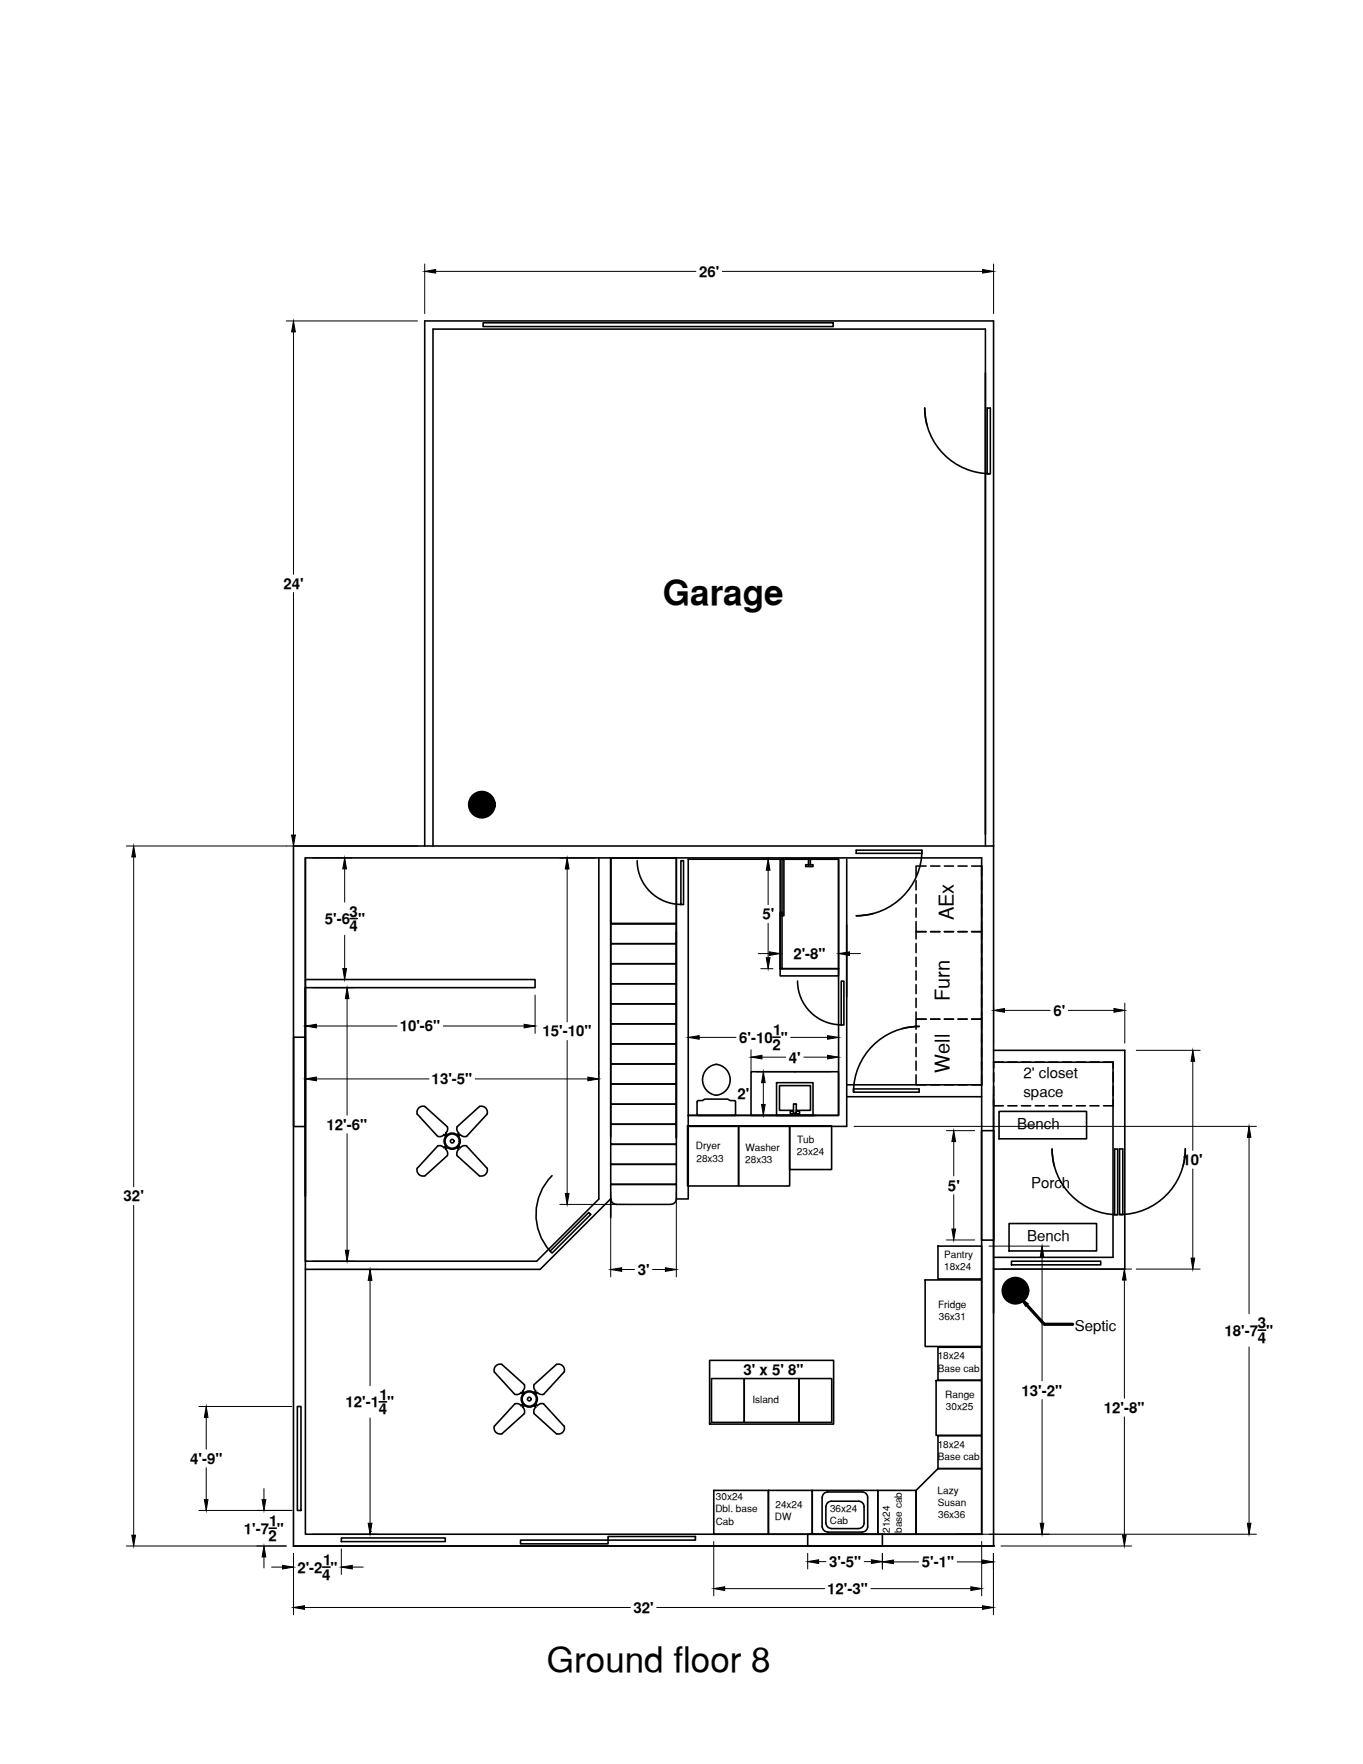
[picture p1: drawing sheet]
<svg xmlns="http://www.w3.org/2000/svg" width="216mm" height="279mm" viewBox="0 0 216 279" stroke-linecap="round" stroke-linejoin="round" font-family="sans-serif">
<!-- layer: PLAN_DE_BASE -->
<g fill="none" stroke="#000" stroke-width=".25">
<path d="M146.8 67.3l-.3-1.6v-1.1a10.4 10.4 0 0 0 10.4 10.4M156.4 64.6h.5v10.4h-.5zM46.5 134v110.9M94.9 135.9v54M96.7 135.9v44.2M135.6 134.7h10.4v.5h-10.4zM146 134.6a10.4 10.4 0 0 1-10.4 10.4h1.1l1.6-.3M110.4 174.5v2M110.4 176.5l.2 .2M110.6 174.3h.7l.3-.2h3.7l.4 .2h.7l.1 .2v2M110.6 174.3l-.2 .2M113.5 168.6a2.47 2.47 0 0 1 2.2 2.4 2.47 2.47 0 0 1-2.2 2.5"/>
<path d="M113.5 168.6a2.47 2.47 0 0 0-2.2 2.4 2.47 2.47 0 0 0 2.2 2.5M116.5 176.5l-.1 .2h-5.8M123 171.5h5.8v5.2h-5.8zM125.7 175.9h-2.2v-3.9h4.9v3.9h-2.3M135.2 172.5h10.4v.5h-10.4zM142.9 162.9l1.6-.3h1.1a10.4 10.4 0 0 0-10.4 10.4M87.1 198.2l6.2-6.2 .3 .4-6.2 6.1zM87.4 186.2a8.7 8.7 0 0 0-.3 12M167 184.7l-.3-1.6v-1.1a10.4 10.4 0 0 0 10.4 10.4M176.6 182h.4v10.4h-.4zM177.3 182h.5v10.4h-.5zM187.4 184.7l.3-1.6 .1-1.1a10.4 10.4 0 0 1-10.4 10.4"/>
</g>
<!-- layer: 0 -->
<g fill="none" stroke="#000" stroke-width=".25">
<path d="M76.5 51.1h55.5v.6h-55.5zM46.5 134h110.9M48.4 135.9v107.1h107.1M48.4 135.9h107.1v106.8M48.4 135.9v19.1M67.3 134v-83.2h90.1v194.1M68.6 134v-81.9h87.5v81.9M75.2 127.8l1.5-1.4-1.5 1.5M75.6 128.4l1.6-1.6-1.5 1.6M75.7 126.5l-.4 .4M75.8 126.4l-.5 .6M75.9 126.4l-.7 .7"/>
<path d="M76 126.3l-.8 .8M76.1 126.3l-.9 .9M76.1 126.3l-.9 1M76.2 126.3l-1 1M76.2 126.3l-1.1 1.1M76.3 126.3l-1.2 1.1M76.3 126.3l-1.2 1.2M76.4 126.3l-1.3 1.2M76.4 126.3l-1.2 1.3M76.5 126.3l-1.3 1.3M76.5 126.3l-1.3 1.4M76.6 126.3l-1.4 1.4"/>
<path d="M76.6 126.3l-1.4 1.5M76.7 126.3l-1.5 1.5M76.8 126.4l-1.5 1.5M76.8 126.4l-1.5 1.6M76.9 126.4l-1.6 1.6M76.9 126.5l-1.6 1.5M76.9 126.5l-1.6 1.6M76.9 126.5l-1.5 1.6M77 126.5l-1.6 1.6 1.6-1.6M77.1 126.6l-1.7 1.6M77.1 126.6l-1.6 1.6M77.1 126.6l-1.6 1.7"/>
<path d="M77.1 128.2v.1M77.2 126.7l-1.7 1.6M77.2 126.7l-1.6 1.7M77.3 126.8l-1.6 1.6M77.3 126.9l-1.6 1.6M77.3 128l-.4 .5M77.3 126.9l-1.5 1.6M77.4 126.9l-1.6 1.6M77.4 127l-1.6 1.5 1.6-1.5M77.4 127.9l-.6 .6M77.4 127l-1.5 1.5M77.4 127.1l-1.5 1.4"/>
<path d="M77.4 127.1l-1.4 1.5M77.4 127.8l-.8 .8M77.4 127.2l-1.4 1.4M77.4 127.2l-1.3 1.4M77.4 127.7l-.8 .9M77.5 127.3l-1.4 1.3M77.5 127.3l-1.3 1.3M77.5 127.4l-1.3 1.2M77.5 127.4l-1.2 1.2M77.5 127.5l-1.2 1.1M77.5 127.5l-1.1 1.1M77.5 127.6l-1.1 1"/>
<path d="M77.5 127.6l-1 1M96.7 135.9v10.4h10.4v-10.4M96.7 135.9h10.4v10.4h-10.4zM100.9 136.3a6.9 6.9 0 0 0 7 6.9M107.9 136.3h.4v7h-.4zM109 136.1h23.7M109 136.1v40.6M123.6 136.1h9.2v17.3h-9.2zM123.9 136.1h.3v8.9h-.3zM127.6 137h1.2v.3h-1.2zM128.1 137v-.9h.3v.9M132.8 136.1v40.6h-23.8"/>
<path d="M134.1 136.1v42.3h-25.2M145.1 139.5v1.4M146.7 137.2h-1.6v1.6M147.4 137.2h1.5M149.6 137.2h1.4M151.8 137.2h1.4M153.9 137.2h1.6M48.4 155.1h36.4v1.3h-36.4zM55.4 145.5h1.2M96.7 159h10.4v3.2h-10.4zM96.7 155.8h10.4v3.2h-10.4zM96.7 152.6h10.4v3.2h-10.4z"/>
<path d="M96.7 149.5h10.4v3.1h-10.4zM96.7 146.3h10.4v3.2h-10.4zM107.1 146.3v33.9v-32.6M123.6 144.5h.3v8.9h-.3zM123.6 153.4h9.2v1.2h-9.2zM126.3 155.4a6.9 6.9 0 0 0 7 6.9M133.3 155.4h.4v6.9h-.4zM145.1 146v1.6h1.6h-1.6v1.1M145.1 141.7v1.4M145.1 143.8v1.5M145.1 149.5v1.4M145.1 151.6v1.5"/>
<path d="M145.1 153.8v1.4M145.1 155.9v1.5M145.1 158.1v1.5M147.4 147.6h1.5M149.6 147.6h1.4M151.8 147.6h1.4M155.5 146v1.6h-1.6h1.6M46.5 164.3h1.9v14.1h-1.9zM70.7 179.6l-.2 .2M70.8 179.7l-.2-.2a.9 .9 0 0 0 .3-1l-3.6-3.2a.96 .96 0 0 0-1.2 1.2l3.2 3.5a.93 .93 0 0 0 1-.3l.3 .3M72.5 179.6l.3 .2M72.7 179.5l-.3 .2"/>
<path d="M72.7 179.5a.9 .9 0 0 1-.3-1l3.6-3.2a.96 .96 0 0 1 1.2 1.2l-3.3 3.5a.91 .91 0 0 1-1-.3l-.3 .3M96.7 174.9h10.4v3.2h-10.4zM96.7 171.7h10.4v3.2h-10.4zM96.7 168.5h10.4v3.2h-10.4zM96.7 165.3h10.4v3.2h-10.4zM96.7 162.2h10.4v3.1h-10.4zM96.7 178.1h10.4v3.1h-10.4zM108.9 178.3h8.1v9.5h-8.1zM109 176.7v13.2h-1.9M109 176.7h20.2M117 178.3h8.1v9.5h-8.1zM119 169.7h13.8v7h-13.8z"/>
<path d="M122.4 164.3h1.2M125.1 178.3h6.6v6.9h-6.6zM125.7 174.9h.4v1.5l-.4-.1zM125.7 176h-.5v.4h1.4v-.4h-.5M134.1 171.8h21.4M134.1 173.7h21.4M145.1 160.3v1.1h1.6h-1.6v1.6M145.1 170.2v1.6h1.6M145.1 163.7v1.5M145.1 165.9v1.5M145.1 168.1v1.4M147.4 161.4h1.5"/>
<path d="M149.6 161.4h1.4M151.8 161.4h1.4M155.5 179.1h1.9v17.3h-1.9zM155.5 170.2v1.6h-1.6M155.5 160.3v1.1h-1.6h1.6M157.4 166.4h20.8v34.6h-20.8M157.4 168.2h18.9v31h-18.9M157.4 174.2v.9h1.5M157.4 169.9v1.4M157.4 172.1v1.4M158.2 176h13.9v4.4h-13.9zM158.9 168.2h-1.5v1"/>
<path d="M159.6 168.2h1.5M159.6 175.1h1.5M161.8 168.2h1.5M161.8 175.1h1.5M164 168.2h1.4M164 175.1h1.4M166.1 168.2h1.5M166.1 175.1h1.5M168.3 168.2h1.5M168.3 175.1h1.5M170.5 168.2h1.4M170.5 175.1h1.4"/>
<path d="M172.6 168.2h1.5M172.6 175.1h1.5M174.8 168.2h1.5v1M176.3 169.9v1.4M176.3 172.1v1.4M176.3 174.2v.9h-1.5M48.4 189.5v-33.1v43.4h36.6l9.9-9.9M66.1 185a.96 .96 0 0 0 1.2 1.2M69.3 181.5l-3.2 3.6M69.3 181.5a.9 .9 0 0 1 1 .3l.3-.3M70.5 181.7l.2 .2M70.6 182a.9 .9 0 0 1 .3 1l-3.6 3.3"/>
<path d="M70.8 181.8l-.2 .2M72.4 181.8l.3 .2M72.7 182a.9 .9 0 0 0-.3 1l3.6 3.3M72.8 181.7l-.3 .2M73.9 181.5l3.3 3.6M73.9 181.5a.9 .9 0 0 0-1 .3l-.3-.3M77.2 185a.96 .96 0 0 1-1.2 1.2M96.7 189.9v-2.3h10.4v2.3M96.7 184.4h10.4v3.2h-10.4zM96.7 181.2h10.4v3.2h-10.4zM96.7 189.9l-11.1 11.2h-37.2M96.7 189.9v2.9"/>
<path d="M96.8 189.9a.86 .86 0 0 0 .8 .8l8.7 .1M107.1 189.9a.86 .86 0 0 1-.8 .8M148.6 197.4h6.9v5.2h-6.9zM159.8 193.8h13.9v4.3h-13.9zM160.2 199.8h14.2v.5h-14.2zM79.5 216.1l3.6 3.2M79.5 216.1a.96 .96 0 0 0-1.2 1.2l3.3 3.5a.9 .9 0 0 0 .9-.2M83.1 219.3a.9 .9 0 0 1-.3 1l.2 .3M84.6 219.3a.9 .9 0 0 0 .3 1l-.3 .3M88.1 216.1l-3.5 3.2M88.2 216.1a.96 .96 0 0 1 1.2 1.2M89.4 217.3l-3.3 3.5a.9 .9 0 0 1-1-.2"/>
<path d="M112.4 215.5h19.6v10.1h-19.6zM112.7 218.3h5.2v7h-5.2zM117.9 218.3h8.7v7h-8.7zM126.6 218.3h5.1v7h-5.1zM146.5 202.7h9v10.6h-9zM148.3 218.7h7.2v8.6h-7.2zM148.6 213.4h6.9v5.2h-6.9zM160 205.3l1.7-1.6-1.6 1.6M160.2 203.5l-.4 .4M160.3 205.5l1.6-1.6-1.6 1.6M160.3 203.4l-.5 .6M160.4 203.4l-.6 .7"/>
<path d="M160.5 205.5l1.4-1.4-1.4 1.5M160.5 203.3l-.8 .8M160.6 203.3l-.9 .9M160.6 203.3l-.9 1M160.7 203.3l-1 1M160.8 203.3l-1.1 1.1M160.9 203.3l-1.2 1.2M161 203.3l-1.3 1.3M161 203.3l-1.3 1.4M161.1 203.3l-1.4 1.4M161.1 203.3l-1.4 1.5M161.2 203.3l-1.5 1.5"/>
<path d="M161.2 203.4l-1.5 1.4M161.3 203.4l-1.5 1.5M161.4 203.4l-1.6 1.6M161.4 203.5l-1.5 1.6M161.5 203.5l-1.6 1.7M161.6 203.6l-1.7 1.6M161.6 203.6l-1.6 1.6M161.7 203.6l-1.7 1.7M161.7 205.2l-.1 .1M161.7 203.7l-1.6 1.6M161.7 203.7l-1.6 1.7M161.8 203.8l-1.6 1.6"/>
<path d="M161.8 203.8l-1.6 1.6 1.6-1.5M161.8 205l-.4 .4M161.8 203.9l-1.5 1.6M161.9 204l-1.5 1.5M161.9 204.9l-.6 .6M161.9 204.8l-.7 .7M161.9 204.8l-.8 .8M162 204.1l-1.5 1.5M162 204.2l-1.4 1.4M162 204.7l-.9 .9M162 204.3l-1.3 1.3M162 204.4l-1.3 1.2"/>
<path d="M162 204.5l-1.1 1.1M162 204.6l-1 1M162 204.4l-1.2 1.2M199.3 210.7h1.2M47.1 222.8h.6v16.4h-.6zM60.1 222h1.1M78.3 225.9a.96 .96 0 0 0 1.2 1.2M82.5 220.5l.3 .3M82.5 222.6a.9 .9 0 0 0-.9-.2l-3.3 3.5M82.7 222.5l.2 .3M82.8 222.4l-.3 .3M82.9 220.5l-.2 .2"/>
<path d="M83 222.6l-.2 .3a.9 .9 0 0 1 .3 1M83.1 223.9l-3.6 3.2M84.6 223.9l3.5 3.2M84.6 222.6l.3 .3a.9 .9 0 0 0-.3 1M84.7 220.5l.3 .2M84.8 222.4l.3 .3M85 222.5l-.3 .3M85.1 220.5l-.3 .3M85.1 222.6a.9 .9 0 0 1 1-.2l3.3 3.5M89.4 225.9a.96 .96 0 0 1-1.2 1.2M113.1 236.1h8.6v6.9h-8.6zM121.7 236.1h7v6.9h-7z"/>
<path d="M128.7 236.1h10.4v6.9h-10.4zM130.2 237.2v4.6M130.8 238.6v2.7M131.1 236.3h5.5a.86 .86 0 0 1 .8 .9M131.1 236.3a.86 .86 0 0 0-.9 .9M131.7 237.8h4.3M131.7 237.8a.86 .86 0 0 0-.9 .8M136 237.8a.86 .86 0 0 1 .9 .8v2.7a.86 .86 0 0 1-.9 .8M137.4 237.2v4.6a.86 .86 0 0 1-.8 .8M139.1 236.1h6v6.9h-6zM145.1 236.1l3.5-3.5h6.9v10.4h-10.4zM148.6 227.4h6.9v5.2h-6.9z"/>
<path d="M42.6 242.1h1.2M46.5 244.9h110.9M46.5 244.9h.1M51.1 248.2h1.2M54.1 243.6h16.4v.6h-16.4zM58.6 242.6h.1M82.5 243.9h13.8v.6h-13.8zM96.3 243.4h13.9v.5h-13.9zM127.9 243h11.9v1.9h-11.9zM130.2 241.8a.86 .86 0 0 0 .9 .8M130.8 241.2a.86 .86 0 0 0 .9 .9M131.1 242.7h5.5"/>
<path d="M131.7 242.1h4.3M155.5 243h.1M157.4 244.9h.1"/>
<circle cx="71.6" cy="180.7" r="1.28"/>
<circle cx="71.6" cy="180.7" r="1.13"/>
<circle cx="71.6" cy="180.7" r=".29"/>
<circle cx="83.8" cy="221.6" r="1.28"/>
<circle cx="83.8" cy="221.6" r="1.13"/>
<circle cx="83.8" cy="221.6" r=".29"/>
</g>
<g fill="none" stroke="#000" stroke-width=".16">
<path d="M45.3 50.8h20.8M46.5 52.6v38.4M67.3 41.8v7.9M69 43h41.2M114.4 43h41.2M157.4 41.8v7.9M46.5 93.8v38.5M20 134h46.1M21.2 135.7v52.3M49.5 135.9h6.3M54.6 137.6v5.3M88.7 135.9h5.6"/>
<path d="M89.8 137.6v24.3M120.5 136.1h1.9M121.7 137.8v5.5M48.4 157.6v6.1M49.5 156.4h6.6M49.5 155.1h6.3M54.6 148.1v5.3M55 158.2v18.4M84.8 157.6v6.1M120.1 151h1.8M120.5 153.4h1.9M121.7 146.2v5.5"/>
<path d="M123.6 149.9v3.5M132.8 149.9v3.5M134.6 151h1.7M157.4 158.9v6.3M178.2 158.9v6.3M48.4 169.7v.5M50.1 162.5h12.8M50.1 170.9h17.9M55 179.6v18.4M70.2 162.5h12.8M75.3 170.9h17.8M89.8 164.8v24.2"/>
<path d="M94.9 169.7v.5M110.8 164.3h5.8M119 166.3v3.3M119.8 169.7h11.9M119.8 176.7h11.9M120.7 167.4h3.8M120.9 171.5v3.4M125.3 164.3h5.8M127.3 167.4h3.8M132.8 166.3v3.3M135.3 178.4h63.7M149.9 179.1h4.5"/>
<path d="M159.1 160h7.3M169.2 160h7.3M180 166.4h10.1M188.9 168.1v14.1M21.2 190.9v52.3M49.5 199.8h6.6M88.7 190.8h10.8M96.7 188.7v13.5M107.1 188.7v13.5M149.9 196.4h4.5M151.1 180.8v5.5M151.1 189.2v5.5"/>
<path d="M156.7 197.4h9.5M165.1 199.1v19.6M188.9 185.2v14.1M197.9 180.1v28M49.5 201.1h10.3M58.6 202.8v16.7M98.5 201.1h2M103.4 201.1h2M158.5 201h20.7M178.1 202.7v18.8M180 201h10.1M197.9 213.3v28"/>
<path d="M31.5 239.2h14.7M31.5 222.8h14.7M32.7 224.5v5M32.7 232.5v5M41.8 235.8v1.7M58.6 224.6v16.7M165.1 221.7v19.6M178.1 224.4v18.8M20 244.9h25.3M41.8 246.6v1.7M43 248.2h1.8M46.5 246v9.8"/>
<path d="M48.2 254.6h51.7M49.5 243h10.3M54.1 245.3v4.1M55.8 248.2h1.7M104 254.6h51.6M113.1 244.2v8.6M114.8 251.6h15.8M127.9 246v2.5M129.7 247.3h1.1M136.9 247.3h1.1M138 251.6h15.8M139.8 246v2.5"/>
<path d="M141.5 247.4h4M151.5 243h47.5M151.6 247.4h4M155.5 244.2v8.6M157.4 246v9.8M158.5 244.9h20.7"/>
</g>
<g fill="#000" stroke="#000" stroke-width=".16">
<path d="M46.5 50.8l.3 1.8h-.6zM67.3 43l1.7-.3v.6zM155.6 42.7l1.8 .3-1.8 .3zM21.2 134l.3 1.7h-.6zM46.2 132.3h.6l-.3 1.7zM54.6 135.9l.3 1.7h-.6zM89.8 135.9l.3 1.7h-.6zM121.7 136.1l.3 1.7h-.6zM54.3 153.4h.6l-.3 1.7zM55 156.4l.3 1.8h-.6zM121.4 151.7h.6l-.3 1.7zM121.9 150.8l1.7 .2-1.7 .3z"/>
<path d="M132.8 151l1.8-.2v.5zM157.4 160l1.7-.3v.6zM176.5 159.7l1.7 .3-1.7 .3zM48.4 162.5l1.7-.3v.6zM48.4 170.9l1.7-.3v.6zM83 162.2l1.8 .3-1.8 .3zM93.1 170.6l1.8 .3-1.8 .3zM109 164.3l1.8-.3v.6zM120.9 169.7l.3 1.8h-.6zM120.6 174.9h.6l-.3 1.8zM119 167.4l1.7-.3v.6zM131.1 167.1l1.7 .3-1.7 .3z"/>
<path d="M131.1 164l1.7 .3-1.7 .3zM188.9 166.4l.3 1.7h-.5zM54.7 198h.6l-.3 1.8zM89.5 189h.6l-.3 1.8zM151.1 179.1l.3 1.7h-.6zM150.8 194.7h.6l-.3 1.7zM165.1 197.4l.2 1.7h-.5zM188.7 199.3h.5l-.3 1.7zM197.9 178.4l.2 1.7h-.5zM58.6 201.1l.3 1.7h-.6zM96.7 201.1l1.8-.3v.6zM105.4 200.8l1.7 .3-1.7 .3z"/>
<path d="M161.5 205.4l1.4 1.1-.5 .4zM178.1 201l.3 1.7h-.6zM32.4 237.5h.5l-.2 1.7zM32.7 222.8l.2 1.7h-.5zM41.5 237.5h.6l-.3 1.7zM20.9 243.2h.6l-.3 1.7zM41.8 244.9l.3 1.7h-.6zM44.8 247.9l1.7 .3-1.7 .3zM46.5 254.6l1.7-.3v.6zM54.1 248.2l1.7-.3v.6zM58.3 241.3h.6l-.3 1.7zM113.1 251.6l1.7-.3v.6z"/>
<path d="M127.9 247.3l1.8-.2v.5zM138 247.1l1.8 .2-1.8 .3zM139.8 247.4l1.7-.3v.6zM153.8 251.3l1.7 .3-1.7 .3zM155.6 254.3l1.8 .3-1.8 .3zM155.6 247.1l1.8 .3-1.8 .3zM164.8 241.3h.5l-.2 1.7zM177.8 243.2h.6l-.3 1.7zM197.6 241.3h.5l-.2 1.7z"/>
</g>
<g fill="none" stroke="#000" stroke-width="2.1">
<circle cx="76.3" cy="127.4" r="1.15"/>
<circle cx="160.8" cy="204.4" r="1.15"/>
</g>
<path d="M162.7 206.7l2.7 3.1h4.5" fill="none" stroke="#000" stroke-width=".51"/>
<g font-size="5.5">
<text x="105" y="95.8">Garage</text>
<text x="86.6" y="264.8">Ground floor 8</text>
</g>
<g font-size="3.2">
<text x="151" y="145.8" transform="rotate(-90 151 145.8)">AEx</text>
<text x="150.4" y="158.6" transform="rotate(-90 150.4 158.6)">Furn</text>
<text x="150.4" y="169.9" transform="rotate(-90 150.4 169.9)">Well</text>
</g>
<g font-size="2.4">
<text x="110.8" y="43.8">26'</text>
<text x="44.9" y="93.3">24'</text>
<text x="51.4" y="146.4">5'-6 &quot;</text>
<text x="55.4" y="145.2">3</text>
<text x="55.4" y="147.5">4</text>
<text x="120.8" y="145.6">5'</text>
<text x="125.7" y="151.9">2'-8&quot;</text>
<text x="166.9" y="160.9">6'</text>
<text x="63.3" y="163.4">10'-6&quot;</text>
<text x="85.9" y="164.2">15'-10&quot;</text>
<text x="117.1" y="165.2">6'-10 &quot;</text>
<text x="122.4" y="166.3">2</text>
<text x="122.5" y="164">1</text>
<text x="68.4" y="171.7">13'-5&quot;</text>
<text x="125" y="168.3">4'</text>
<text x="162.1" y="170.8">2' closet</text>
<text x="162.1" y="173.7">space</text>
<text x="51.7" y="178.9">12'-6&quot;</text>
<text x="116.8" y="174.1">2'</text>
<text x="161.1" y="178.8">Bench</text>
<text x="187.3" y="184.5">10'</text>
<text x="19.6" y="190.3">32'</text>
<text x="150.2" y="188.6">5'</text>
<text x="163.3" y="188.1">Porch</text>
<text x="162.7" y="196.5">Bench</text>
<text x="101" y="201.9">3'</text>
<text x="170.2" y="210.8">Septic</text>
<text x="194" y="211.5">18'-7 &quot;</text>
<text x="199.2" y="210.4">3</text>
<text x="199.2" y="212.7">4</text>
<text x="60.1" y="221.7">1</text>
<text x="117.8" y="217.7">3' x 5' 8&quot;</text>
<text x="161.8" y="221">13'-2&quot;</text>
<text x="54.7" y="222.9">12'-1 &quot;</text>
<text x="60" y="224">4</text>
<text x="174.9" y="223.8">12'-8&quot;</text>
<text x="30.1" y="231.9">4'-9&quot;</text>
<text x="38.6" y="242.9">1'-7 &quot;</text>
<text x="42.5" y="244.1">2</text>
<text x="42.7" y="241.8">1</text>
<text x="47.1" y="249.1">2'-2 &quot;</text>
<text x="51" y="250.2">4</text>
<text x="51.2" y="247.9">1</text>
<text x="131.3" y="248.2">3'-5&quot;</text>
<text x="146" y="248.2">5'-1&quot;</text>
<text x="100.4" y="255.5">32'</text>
<text x="131" y="252.4">12'-3&quot;</text>
</g>
<g font-size="1.6">
<text x="110.2" y="182">Dryer</text>
<text x="110.3" y="184">28x33</text>
<text x="118.1" y="184.2">28x33</text>
<text x="118.1" y="182.2">Washer</text>
<text x="126.2" y="182.9">23x24</text>
<text x="126.3" y="181">Tub</text>
<text x="149.5" y="199.2">Pantry</text>
<text x="149.5" y="201.2">18x24</text>
<text x="148.6" y="207.2">Fridge</text>
<text x="148.7" y="209.1">36x31</text>
<text x="148.5" y="215.3">18x24</text>
<text x="148.6" y="217.2">Base cab</text>
<text x="149.7" y="221.4">Range</text>
<text x="119.2" y="222.2">Island</text>
<text x="149.8" y="223.3">30x25</text>
<text x="148.5" y="229.3">18x24</text>
<text x="148.6" y="231.3">Base cab</text>
<text x="113.3" y="239.5">Dbl. base</text>
<text x="113.4" y="237.6">30x24</text>
<text x="122.8" y="238.8">24x24</text>
<text x="131.5" y="239.4">36x24</text>
<text x="148.5" y="236.7">Lazy</text>
<text x="148.6" y="238.6">Susan</text>
<text x="113.4" y="241.5">Cab</text>
<text x="122.8" y="240.7">DW</text>
<text x="131.5" y="241.4">Cab</text>
<text x="140.9" y="242.8" transform="rotate(-90 140.9 242.8)">21x24</text>
<text x="142.9" y="242.8" transform="rotate(-90 142.9 242.8)">base cab</text>
<text x="148.6" y="240.5">36x36</text>
</g>
</svg>
